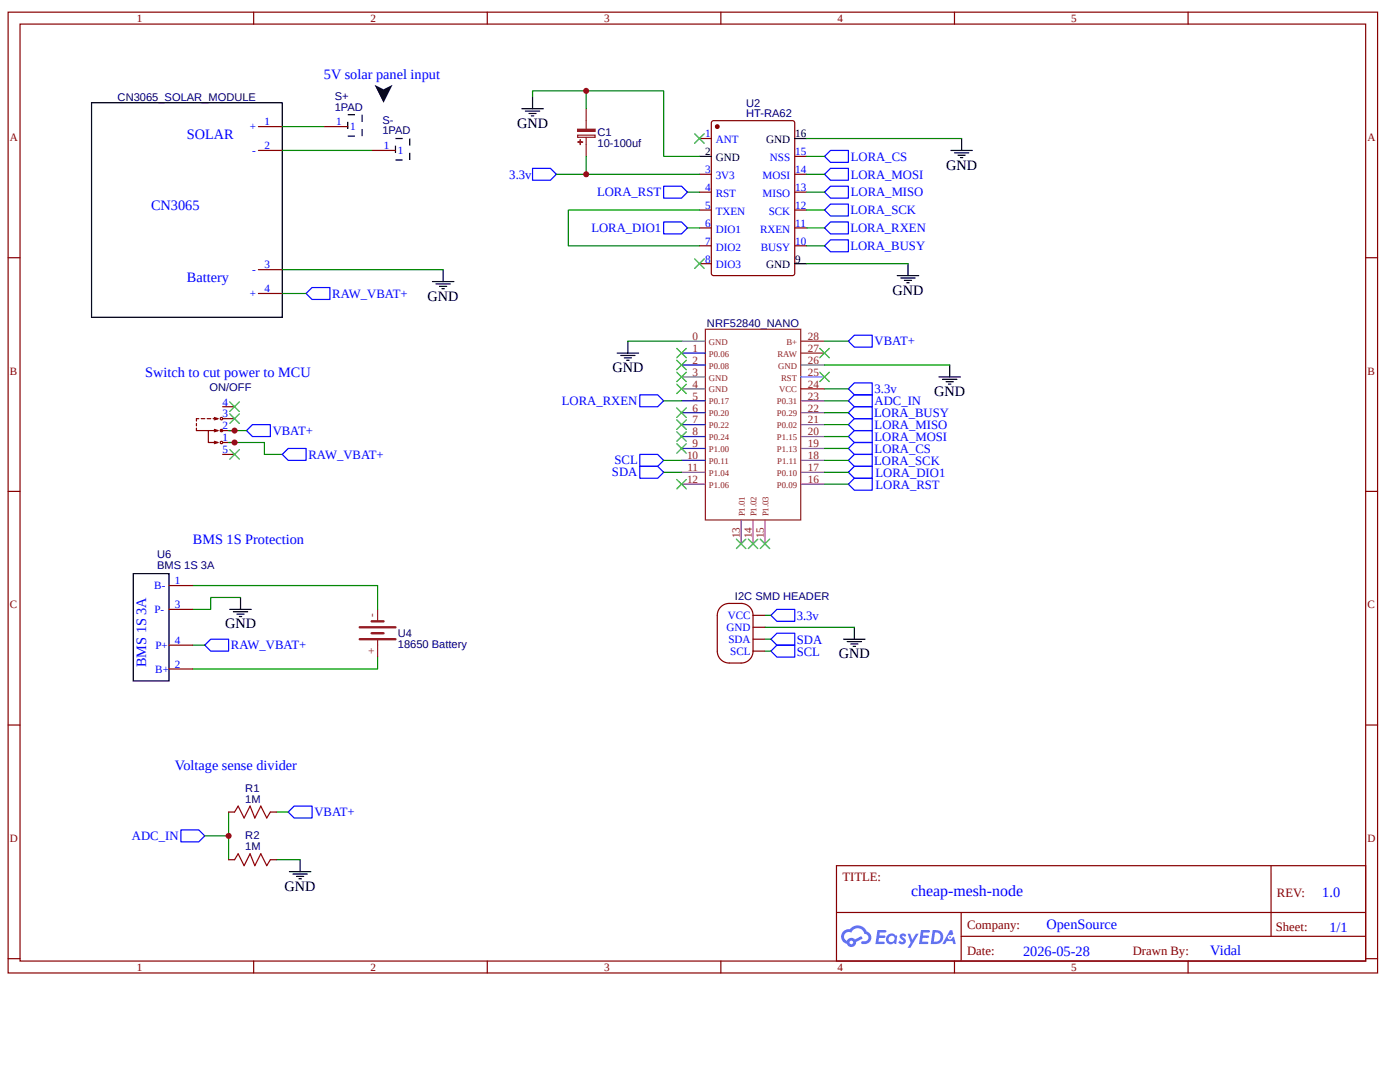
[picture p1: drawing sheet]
<svg xmlns="http://www.w3.org/2000/svg" width="279mm" height="216mm" viewBox="0 0 279 216" stroke-linecap="round" stroke-linejoin="round" font-family="sans-serif">
<g fill="none" stroke="#800" stroke-width=".24">
<path d="M1.6 2.4h273.3v191.7h-273.3zM4 4.8h268.5v187h-268.5zM50.6 2.4v2.4M97.2 2.4v2.4M143.9 2.4v2.4M190.5 2.4v2.4M237.1 2.4v2.4M1.6 51.4h2.4M272.5 51.4h2.4M1.6 98h2.4M272.5 98h2.4M1.6 144.7h2.4"/>
<path d="M272.5 144.7h2.4M166.9 172.7h105.6v19.1h-105.6zM253.7 172.8v14M1.6 191.3h2.4M50.6 191.8v2.3M97.2 191.8v2.3M143.9 191.8v2.3M167 182.1h105.5M190.5 191.8v2.3M191.8 186.8h80.7M191.8 182.1v9.5M237.1 191.8v2.3"/>
<path d="M272.5 191.3h2.4"/>
</g>
<g fill="#58f">
<path d="M179.7 186.4l.5-.1h.4l.3 .3-.3 .4a.31 .31 0 0 0-.2-.3 .31 .31 0 0 0-.4 .1l.1 .1a.8 .8 0 0 1 .6 .6 .8 .8 0 0 1-.2 .8l-.7 .1-.5-.4 .3-.3 .5 .3 .2-.3a1.11 1.11 0 0 1-.7-1.2z"/>
<path d="M181.1 186.3h.5l.5 1.2 .7-1.2h.6l-1.7 2.8h-.6l.6-1z"/>
<path d="M175.1 185.6l1.7 .1 .1 .1-.2 .3h-1.1l-.1 .6h1l.2 .2-.2 .3h-1.1l-.1 .7h1l.2 .1v.3l-1.8 .1z"/>
<path d="M183.8 185.6l1.7 .1 .1 .1-.2 .3h-1.1l-.1 .6h1l.2 .2-.2 .3-1.1-.1-.1 .8h1l.2 .1v.3l-1.8 .1z"/>
<path d="M189.6 185.6h.4l.3 .8-.4 .2a.46 .46 0 0 0-.7 .2 .46 .46 0 0 0 .3 .7 .46 .46 0 0 0 .6-.4l.3-.2 .4 1.5h-.6l-.1-.6h-1.2l-.3 .6h-.6z"/>
<path d="M186.1 185.6l-.4 2.8h.9a1.42 1.42 0 0 0 1.7-1.4 1.42 1.42 0 0 0-1.7-1.4zM186.6 186.1a.96 .96 0 0 1 1.1 1.1 .96 .96 0 0 1-1.3 .7z"/>
<path d="M177.2 186.5a1.04 1.04 0 0 0-.2 1.5 1.04 1.04 0 0 0 1.4 .2l.5 .2 .2-1.6-.4-.2a.94 .94 0 0 0-1.5-.1zM177.3 187.4a.62 .62 0 0 1 1.2 0 .62 .62 0 0 1-1.2 0z"/>
<path d="M168.3 185.8a1.48 1.48 0 0 0 .7 2.5 .95 .95 0 0 0 1.1 .7 .95 .95 0 0 0 .7-1l1.4-.7-.3-.5-1.3 .6a.96 .96 0 0 0-1.6 .3 .93 .93 0 0 1-.4-1.3 .93 .93 0 0 1 1.3-.3 1.4 1.4 0 0 1 1.4-.9 1.4 1.4 0 0 1 1.3 1.2 .77 .77 0 0 1 .7 .9 .77 .77 0 0 1-1.2 .5l-.2 .1v.3a1.31 1.31 0 0 0 1.8-.6 1.31 1.31 0 0 0-.7-1.7 2.06 2.06 0 0 0-3.5-.5l-.7 .1zM169.5 188.1a.4 .4 0 0 1 .8 0 .4 .4 0 0 1-.8 0z"/>
<circle cx="189.6" cy="187" r=".18"/>
</g>
<path d="M140.8 65.7h19v38.1h-19zM159.8 70.5h4.8M159.8 68.1h4.8" fill="none" stroke="#8d2323" stroke-width=".24"/>
<path d="M136 75.2h4.8M136 77.6h4.8M136 68.1h4.8M159.8 72.8h4.8" fill="none" stroke="#666" stroke-width=".24"/>
<path d="M159.8 75.2h4.8" fill="none" stroke="#0cf" stroke-width=".24"/>
<path d="M159.8 77.6h4.8" fill="none" stroke="#900" stroke-width=".24"/>
<g fill="none" stroke="#909" stroke-width=".24">
<path d="M159.8 80h4.8M136 96.6h4.8M136 94.2h4.8M159.8 87.1h4.8M159.8 89.5h4.8M159.8 82.3h4.8M159.8 91.9h4.8M159.8 84.7h4.8M159.8 96.6h4.8M159.8 94.2h4.8M147.9 103.8v4.7M150.3 103.8v4.7"/>
<path d="M152.7 103.8v4.7"/>
</g>
<path d="M136 72.8h4.8M136 80h4.8M136 70.5h4.8M136 82.3h4.8M136 84.7h4.8M136 87.1h4.8M136 89.5h4.8M136 91.9h4.8" fill="none" stroke="#009" stroke-width=".24"/>
<path d="M142.1 24.2l.3-.1h15.7l.5 .3v30.1l-.3 .5h-15.9l-.4-.3v-30.2z" fill="none" stroke="#800" stroke-width=".24"/>
<circle cx="143.1" cy="25.3" r=".36" fill="#800"/>
<g fill="none" stroke="#800" stroke-width=".24">
<path d="M51.6 25.3h4.7M51.6 30h4.7M64.7 25.3h4.7M74.2 30h4.7M139.6 38.3h2.4M139.6 34.8h2.4M139.6 27.6h2.4M158.6 38.3h2.4M158.6 34.8h2.4M158.6 31.2h2.4M51.6 53.8h4.7M51.6 58.6h4.7"/>
<path d="M139.6 45.5h2.4M139.6 49h2.4M139.6 52.6h2.4M139.6 41.9h2.4M158.6 45.5h2.4M158.6 49h2.4M158.6 41.9h2.4M39.2 84.5v.5M39.2 85.4v.5h2.4M39.7 83.5h-.5v.5M40.2 83.5h.7M41.3 83.5h.8"/>
<path d="M42.5 83.5h1M42.8 83.3l.7 .2M42.8 85.7l.7 .2M42.8 88.1l.7 .2M43.5 85.9h-1.9v2.4h1.9M43.5 83.5l-.7 .3M43.5 85.9l-.7 .3M43.5 88.3l-.7 .2M44 85.9h2.8M44.4 90.7h2.4M44.4 83.5h2.4M44.4 88.3h2.4"/>
<path d="M44.4 81.2h2.4M150.3 122.8a2.38 2.38 0 0 0-2.4-2.4h-2.4a2.38 2.38 0 0 0-2.4 2.4v7.1a2.38 2.38 0 0 0 2.4 2.4h2.4a2.38 2.38 0 0 0 2.4-2.4M150.3 122.8h2.4M150.3 125.2h2.4M150.3 127.5h2.4M150.3 129.9h2.4M150.3 122.8v7.1"/>
<circle cx="143.1" cy="25.3" r=".36"/>
<circle cx="44.2" cy="88.3" r=".24"/>
<circle cx="44.2" cy="83.5" r=".24"/>
<circle cx="44.2" cy="85.9" r=".24"/>
</g>
<g fill="none" stroke="#000" stroke-width=".24">
<path d="M106.3 19.3v2.4M18.3 20.5h38v42.8h-38zM104.1 21.7h4.3M104.9 22.2h2.8M105.6 22.6h1.4M106 23.1h.5M139.6 31.2h2.4M158.6 27.6h2.4M189.8 30h4.3M190.5 30.5h2.8M191.2 31h1.4M191.7 31.4h.4"/>
<path d="M191.9 27.6v2.4M86.3 56.2h4.3M87 56.7h2.9M87.7 57.1h1.5M88.2 57.6h.5M88.4 53.8v2.4M158.6 52.6h2.4M179.1 55h4.2M179.8 55.5h2.8M180.5 55.9h1.4M181 56.4h.4M181.2 52.6v2.4"/>
<path d="M123.2 70.5h4.2M123.9 70.9h2.8M124.6 71.4h1.4M125.1 71.9h.4M125.3 68.1v2.4M168.4 127.5h4.2M169.1 128h2.8M169.8 128.5h1.4M170.3 129h.4M170.5 125.2v2.3M57.8 173.9h4.2M58.5 174.4h2.8"/>
<path d="M59.2 174.9h1.4M59.7 175.4h.4M59.9 171.5v2.4"/>
</g>
<g fill="none" stroke="#080" stroke-width=".24">
<path d="M106.3 19.3v-1.2h26.1v13.1h7.2M56.3 25.3h8.4M56.3 30h17.9M111 34.8h28.6M137.2 38.3h2.4M161 27.6h30.9M161 34.8h3.6M161 38.3h3.6M161 31.2h3.6M56.3 58.6h4.8M56.3 53.8h32.1M137.2 45.5h2.4"/>
<path d="M139.6 41.9h-26.2v7.1h26.2M161 52.6h20.2M161 45.5h3.6M161 49h3.6M161 41.9h3.6M125.3 68.1h10.7M164.6 77.6h4.7M164.6 68.1h4.7M45.6 88.3h7.2v2.4h3.5M45.6 85.9h3.6M152.7 122.8h1.2M152.7 125.2h17.8"/>
<path d="M152.7 127.5h1.2M152.7 129.9h1.2M40.9 166.8h4.7M45.6 162v9.5M55.1 162h2.4M55.1 171.5h4.8"/>
</g>
<g fill="none" stroke="#00f" stroke-width=".24">
<path d="M106.3 33.6h3.5l1.2 1.2-1.2 1.2h-3.5zM132.4 37.2h3.6l1.2 1.1-1.2 1.2h-3.6zM164.6 38.3l1.1-1.1h3.6v2.3h-3.6zM164.6 34.8l1.1-1.2h3.6v2.4h-3.6zM164.6 31.2l1.1-1.2h3.6v2.4h-3.6zM61.1 58.6l1.2-1.2h3.5v2.4h-3.5zM132.4 44.3h3.6l1.2 1.2-1.2 1.2h-3.6zM164.6 49l1.1-1.1h3.6v2.3h-3.6zM164.6 45.5l1.1-1.2h3.6v2.4h-3.6zM164.6 41.9l1.1-1.2h3.6v2.4h-3.6zM169.3 77.6l1.2-1.2h3.6v2.4h-3.6zM170.5 66.9h3.6v2.4h-3.6l-1.2-1.2z"/>
<path d="M49.2 85.9l1.2-1.2h3.5v2.4h-3.5zM127.7 93.1h3.6l1.1 1.1-1.1 1.2h-3.6zM127.7 90.7h3.6l1.1 1.2-1.1 1.2h-3.6zM153.9 122.8l1.1-1.2h3.6v2.4h-3.6zM153.9 127.5l1.1-1.1h3.6v2.3h-3.6zM153.9 129.9l1.1-1.2h3.6v2.4h-3.6zM36.1 165.6h3.6l1.2 1.2-1.2 1.2h-3.6zM57.5 162l1.2-1.2h3.6v2.4h-3.6z"/>
</g>
<g fill="#000">
<path d="M74.8 16.9l1.7 .9 1.8-.9-1.8 3.6z"/>
<path d="M72.1 22.9h.3v1.4h-.3zM72.1 25.7h.3v1.5h-.3zM69.4 27h1.4v.3h-1.4zM69.3 24.3h.2v1.4h-.2zM69.4 22.8h1.4v.2h-1.4z"/>
<path d="M81.7 27.6h.2v1.5h-.2zM81.7 30.5h.2v1.4h-.2zM78.9 31.8h1.5v.2h-1.5zM78.8 29.1h.2v1.4h-.2zM78.9 27.5h1.5v.3h-1.5z"/>
<path d="M138.6 26.7l1.9 1.9zM140.5 26.7l-1.9 1.9z"/>
<path d="M138.6 51.7l1.9 1.9zM138.6 53.6l1.9-1.9z"/>
<path d="M147 107.6l1.9 1.9zM148.9 107.6l-1.9 1.9z"/>
<path d="M149.3 107.6l1.9 1.9zM151.2 107.6l-1.9 1.9z"/>
</g>
<path d="M71.8 127.5h7.1M71.8 125.2h7.1M74.2 126.4h2.3M74.2 124h2.3" fill="none" stroke="#8d2323" stroke-width=".48"/>
<path d="M115.3 25.8h3.5v.4h-3.5zM115.3 27h3.5v.4h-3.5zM117 21.7v4M117 27.4v3.8M75.4 121.6v2.4M75.4 127.8v3.3" fill="none" stroke="#8d2323" stroke-width=".24"/>
<path d="M138.6 26.7l1.9 1.9M140.5 26.7l-1.9 1.9M138.6 51.7l1.9 1.9M140.5 51.7l-1.9 1.9M147 107.6l1.9 1.9M148.9 107.6l-1.9 1.9M149.3 107.6l1.9 1.9M151.2 107.6l-1.9 1.9" fill="none" stroke="#3c3" stroke-width=".24"/>
<path d="M115.3 26h3.5" fill="none" stroke="#8d2323" stroke-width=".43"/>
<path d="M115.3 28.3l1 .1z" fill="#8d2323"/>
<path d="M115.3 28.3l1 .1z" fill="none" stroke="#8d2323" stroke-width=".24"/>
<path d="M115.8 27.9v.9z" fill="#8d2323"/>
<path d="M115.8 27.9v.9z" fill="none" stroke="#8d2323" stroke-width=".24"/>
<g fill="none" stroke="#080" stroke-width=".24">
<path d="M117 18.1v3.6M117 31.2v3.6M132.4 80h3.6M164.6 72.8h24.9M164.6 80h4.7M132.4 94.2h3.6M132.4 91.9h3.6M164.6 82.3h4.7M164.6 96.6h4.7M164.6 94.2h4.7M164.6 91.9h4.7M164.6 89.5h4.7"/>
<path d="M164.6 87.1h4.7M164.6 84.7h4.7M38.5 116.8h36.9v4.8M48 119.2h-5.9v2.4h-3.6M38.5 128.7h2.4M75.4 131.1v2.4h-36.9"/>
</g>
<path d="M127.7 78.8h3.6l1.1 1.2-1.1 1.2h-3.6zM170.5 78.8h3.6v2.4h-3.6l-1.2-1.2zM56.3 90.7l1.2-1.2h3.6v2.4h-3.6zM169.3 82.3l1.2-1.1h3.6v2.3h-3.6zM169.3 87.1l1.2-1.2h3.6v2.4h-3.6zM169.3 89.5l1.2-1.2h3.6v2.4h-3.6zM169.3 91.9l1.2-1.2h3.6v2.4h-3.6zM169.3 96.6l1.2-1.2h3.6v2.4h-3.6zM170.5 83.5h3.6v2.4h-3.6l-1.2-1.2zM170.5 93.1h3.6v2.3h-3.6l-1.2-1.2zM40.9 128.7l1.2-1.2h3.5v2.4h-3.5z" fill="none" stroke="#00f" stroke-width=".24"/>
<path d="M187.4 75.2h4.3M188.1 75.7h2.9M188.8 76.2h1.4M189.3 76.6h.5M189.5 72.8v2.4M26.6 114.5h7.1v21.4h-7.1zM48 119.2v2.4M45.9 121.6h4.2M46.6 122.1h2.8M47.3 122.5h1.4M47.8 123h.4" fill="none" stroke="#000" stroke-width=".24"/>
<path d="M46.8 162l.7-1.2 1.2 2.4 1.2-2.4 1 2.4 1.1-2.4 1.2 2.4 .7-1.2M46.8 171.5l.7-1.1 1.2 2.3 1.2-2.3 1 2.3 1.1-2.3 1.2 2.3 .7-1.2" fill="none" stroke="#a00000" stroke-width=".24"/>
<path d="M33.7 116.8h4.8M33.7 121.6h4.8M33.7 128.7h4.8M33.7 133.5h4.8M45.6 162h1.2M45.6 171.5h1.2M53.9 162h1.2M53.9 171.5h1.2" fill="none" stroke="#800" stroke-width=".24"/>
<g fill="#000">
<path d="M135.1 74.3l1.9 1.9zM137 74.3l-1.9 1.9z"/>
<path d="M135.1 76.6l1.9 1.9zM137 76.6l-1.9 1.9z"/>
<path d="M135.1 69.5l1.9 1.9zM137 69.5l-1.9 1.9z"/>
<path d="M135.1 71.9l1.9 1.9zM137 71.9l-1.9 1.9z"/>
<path d="M163.6 69.5l1.9 1.9zM165.5 69.5l-1.9 1.9z"/>
<path d="M163.6 74.3l1.9 1.9zM165.5 74.3l-1.9 1.9z"/>
<path d="M45.9 80.2l1.9 1.9zM47.8 80.2l-1.9 1.9z"/>
<path d="M45.9 82.6l1.9 1.9zM47.8 82.6l-1.9 1.9z"/>
<path d="M45.9 89.7l1.9 1.9zM47.8 89.7l-1.9 1.9z"/>
<path d="M135.1 95.7l1.9 1.9zM137 95.7l-1.9 1.9z"/>
<path d="M135.1 81.4l1.9 1.9zM137 81.4l-1.9 1.9z"/>
<path d="M135.1 83.8l1.9 1.9zM137 83.8l-1.9 1.9z"/>
<path d="M135.1 86.2l1.9 1.9zM137 86.2l-1.9 1.9z"/>
<path d="M135.1 88.5l1.9 1.9zM137 88.5l-1.9 1.9z"/>
<path d="M151.7 107.6l1.9 1.9zM153.6 107.6l-1.9 1.9z"/>
</g>
<g fill="none" stroke="#3c3" stroke-width=".24">
<path d="M135.1 74.3l1.9 1.9M135.1 76.6l1.9 1.9M135.1 69.5l1.9 1.9M135.1 71.9l1.9 1.9M137 74.3l-1.9 1.9M137 76.6l-1.9 1.9M137 69.5l-1.9 1.9M137 71.9l-1.9 1.9M163.6 69.5l1.9 1.9M163.6 74.3l1.9 1.9M165.5 69.5l-1.9 1.9M165.5 74.3l-1.9 1.9"/>
<path d="M45.9 80.2l1.9 1.9M45.9 82.6l1.9 1.9M45.9 89.7l1.9 1.9M47.8 80.2l-1.9 1.9M47.8 82.6l-1.9 1.9M47.8 89.7l-1.9 1.9M135.1 95.7l1.9 1.9M135.1 81.4l1.9 1.9M135.1 83.8l1.9 1.9M135.1 86.2l1.9 1.9M135.1 88.5l1.9 1.9M137 95.7l-1.9 1.9"/>
<path d="M137 81.4l-1.9 1.9M137 83.8l-1.9 1.9M137 86.2l-1.9 1.9M137 88.5l-1.9 1.9M151.7 107.6l1.9 1.9M153.6 107.6l-1.9 1.9"/>
</g>
<g fill="#c00">
<circle cx="46.8" cy="85.9" r=".59"/>
<circle cx="46.8" cy="88.3" r=".59"/>
<circle cx="45.6" cy="166.8" r=".59"/>
<circle cx="117" cy="34.8" r=".59"/>
<circle cx="117" cy="18.1" r=".59"/>
</g>
<text font-size="3.2" fill="#00f" x="181.8" y="178.8">cheap-mesh-node</text>
<g font-size="2.9" fill="#00f">
<text x="64.7" y="15.7">5V solar panel input</text>
<text x="37.3" y="27.6">SOLAR</text>
<text x="30.2" y="41.9">CN3065</text>
<text x="37.3" y="56.2">Battery</text>
<text x="29" y="75.2">Switch to cut power to MCU</text>
<text x="38.5" y="108.5">BMS 1S Protection</text>
<text x="29.2" y="133.1" transform="rotate(-90 29.2 133.1)">BMS 1S 3А</text>
<text x="34.9" y="153.7">Voltage sense divider</text>
<text x="263.9" y="179">1.0</text>
<text x="208.9" y="185.4">OpenSource</text>
<text x="265.3" y="185.9">1/1</text>
<text x="204.2" y="190.7">2026-05-28</text>
<text x="241.5" y="190.6">Vidal</text>
</g>
<g font-size="2.9">
<text x="103.2" y="25.5">GND</text>
<text x="188.8" y="33.8">GND</text>
<text x="85.3" y="60">GND</text>
<text x="178.1" y="58.8">GND</text>
<text x="122.2" y="74.3">GND</text>
<text x="186.4" y="79">GND</text>
<text x="44.9" y="125.4">GND</text>
<text x="167.4" y="131.4">GND</text>
<text x="56.8" y="177.7">GND</text>
</g>
<g font-size="2.5" fill="#00f">
<text x="101.6" y="35.6">3.3v</text>
<text x="169.8" y="35.6">LORA_MOSI</text>
<text x="169.8" y="32.1">LORA_CS</text>
<text x="119.1" y="39.2">LORA_RST</text>
<text x="169.8" y="39.2">LORA_MISO</text>
<text x="118" y="46.3">LORA_DIO1</text>
<text x="169.7" y="46.3">LORA_RXEN</text>
<text x="169.7" y="42.8">LORA_SCK</text>
<text x="169.7" y="49.9">LORA_BUSY</text>
<text x="66.3" y="59.4">RAW_VBAT+</text>
<text x="174.5" y="68.9">VBAT+</text>
<text x="112.1" y="80.8">LORA_RXEN</text>
<text x="174.5" y="83.2">LORA_BUSY</text>
<text x="174.5" y="78.4">3.3v</text>
<text x="174.5" y="80.8">ADC_IN</text>
<text x="54.4" y="86.8">VBAT+</text>
<text x="174.5" y="88">LORA_MOSI</text>
<text x="174.5" y="85.6">LORA_MISO</text>
<text x="61.6" y="91.5">RAW_VBAT+</text>
<text x="122.1" y="95">SDA</text>
<text x="122.6" y="92.7">SCL</text>
<text x="174.5" y="92.7">LORA_SCK</text>
<text x="174.5" y="90.3">LORA_CS</text>
<text x="174.7" y="95.1">LORA_DIO1</text>
<text x="174.7" y="97.5">LORA_RST</text>
<text x="159" y="123.7">3.3v</text>
<text x="46.1" y="129.6">RAW_VBAT+</text>
<text x="159" y="130.8">SCL</text>
<text x="159" y="128.5">SDA</text>
<text x="26.3" y="167.7">ADC_IN</text>
<text x="62.7" y="162.9">VBAT+</text>
</g>
<g font-size="2.5" fill="#800">
<text x="168.1" y="175.8">TITLE:</text>
<text x="254.9" y="179">REV:</text>
<text x="193" y="185.4">Company:</text>
<text x="254.6" y="185.8">Sheet:</text>
<text x="193" y="190.6">Date:</text>
<text x="226.1" y="190.6">Drawn By:</text>
</g>
<g font-size="2.2" fill="#800">
<text x="27.3" y="4.5">1</text>
<text x="73.9" y="4.5">2</text>
<text x="120.6" y="4.5">3</text>
<text x="167.2" y="4.5">4</text>
<text x="213.8" y="4.5">5</text>
<text x="2" y="28.1">A</text>
<text x="272.9" y="28.1">A</text>
<text x="2" y="74.7">B</text>
<text x="272.9" y="74.7">B</text>
<text x="2" y="121.4">C</text>
<text x="272.9" y="121.4">C</text>
<text x="2" y="168">D</text>
<text x="272.9" y="168">D</text>
<text x="27.3" y="193.8">1</text>
<text x="73.9" y="193.8">2</text>
<text x="120.6" y="193.8">3</text>
<text x="167.2" y="193.8">4</text>
<text x="213.8" y="193.8">5</text>
</g>
<g font-size="2.2" fill="#000080">
<text x="23.5" y="20.1">CN3065_SOLAR_MODULE</text>
<text x="66.8" y="22.1">1PAD</text>
<text x="66.8" y="19.9">S+</text>
<text x="148.9" y="23.4">HT-RA62</text>
<text x="148.9" y="21.3">U2</text>
<text x="76.3" y="26.8">1PAD</text>
<text x="76.3" y="24.7">S-</text>
<text x="119.2" y="29.4">10-100uf</text>
<text x="119.2" y="27.2">C1</text>
<text x="141.1" y="65.3">NRF52840_NANO</text>
<text x="41.8" y="78">ON/OFF</text>
<text x="31.3" y="113.6">BMS 1S 3А</text>
<text x="31.3" y="111.4">U6</text>
<text x="146.7" y="119.7">I2C SMD HEADER</text>
<text x="79.4" y="129.3">18650 Battery</text>
<text x="79.4" y="127.1">U4</text>
<text x="49" y="160.1">1M</text>
<text x="49" y="158">R1</text>
<text x="49" y="167.5">R2</text>
<text x="49" y="169.6">1M</text>
</g>
<g font-size="2.2" fill="#00f">
<text x="49.8" y="26">+</text>
<text x="52.8" y="25">1</text>
<text x="52.8" y="29.8">2</text>
<text x="67.1" y="25">1</text>
<text x="69.9" y="26">1</text>
<text x="76.6" y="29.8">1</text>
<text x="140.7" y="27.4">1</text>
<text x="142.8" y="28.6">ANT</text>
<text x="50.4" y="30.7">-</text>
<text x="79.4" y="30.7">1</text>
<text x="140.7" y="34.5">3</text>
<text x="142.8" y="35.7">3V3</text>
<text x="152.2" y="35.7">MOSI</text>
<text x="153.7" y="32.2">NSS</text>
<text x="158.7" y="34.5">14</text>
<text x="158.7" y="31">15</text>
<text x="140.7" y="38.1">4</text>
<text x="140.7" y="41.7">5</text>
<text x="142.8" y="39.3">RST</text>
<text x="152.2" y="39.3">MISO</text>
<text x="158.7" y="38.1">13</text>
<text x="158.7" y="41.7">12</text>
<text x="140.7" y="45.2">6</text>
<text x="142.8" y="46.4">DIO1</text>
<text x="142.8" y="42.9">TXEN</text>
<text x="151.7" y="46.4">RXEN</text>
<text x="153.4" y="42.9">SCK</text>
<text x="158.7" y="45.2">11</text>
<text x="52.8" y="53.6">3</text>
<text x="140.7" y="48.8">7</text>
<text x="140.7" y="52.4">8</text>
<text x="142.8" y="50">DIO2</text>
<text x="142.8" y="53.6">DIO3</text>
<text x="151.8" y="50">BUSY</text>
<text x="158.7" y="48.8">10</text>
<text x="49.8" y="59.3">+</text>
<text x="50.4" y="54.5">-</text>
<text x="52.8" y="58.3">4</text>
<text x="44.4" y="83.3">3</text>
<text x="44.4" y="80.9">4</text>
<text x="44.4" y="85.7">2</text>
<text x="44.4" y="88.1">1</text>
<text x="44.4" y="90.4">5</text>
<text x="30.8" y="117.6">B-</text>
<text x="34.9" y="116.6">1</text>
<text x="30.8" y="122.3">P-</text>
<text x="34.9" y="121.4">3</text>
<text x="145" y="125.9">GND</text>
<text x="145.2" y="123.5">VCC</text>
<text x="31" y="129.5">P+</text>
<text x="34.9" y="128.5">4</text>
<text x="145.4" y="128.3">SDA</text>
<text x="145.7" y="130.6">SCL</text>
<text x="31" y="134.2">B+</text>
<text x="34.9" y="133.3">2</text>
</g>
<g font-size="2.2">
<text x="152.9" y="28.6">GND</text>
<text x="158.7" y="27.4">16</text>
<text x="140.7" y="31">2</text>
<text x="142.8" y="32.2">GND</text>
<text x="152.9" y="53.6">GND</text>
<text x="158.7" y="52.4">9</text>
</g>
<g font-size="2.2" fill="#8d2323">
<text x="138.2" y="67.8">0</text>
<text x="138.2" y="70.2">1</text>
<text x="161.2" y="70.2">27</text>
<text x="161.2" y="67.8">28</text>
<text x="138.2" y="72.6">2</text>
<text x="138.2" y="75">3</text>
<text x="138.2" y="77.4">4</text>
<text x="161.2" y="72.6">26</text>
<text x="161.2" y="75">25</text>
<text x="161.2" y="77.4">24</text>
<text x="138.2" y="79.7">5</text>
<text x="138.2" y="82.1">6</text>
<text x="161.2" y="79.7">23</text>
<text x="161.2" y="82.1">22</text>
<text x="138.2" y="84.5">7</text>
<text x="138.2" y="86.9">8</text>
<text x="138.2" y="89.3">9</text>
<text x="161.2" y="86.9">20</text>
<text x="161.2" y="89.3">19</text>
<text x="161.2" y="84.5">21</text>
<text x="137.1" y="91.6">10</text>
<text x="137.2" y="94">11</text>
<text x="161.2" y="91.6">18</text>
<text x="161.2" y="94">17</text>
<text x="137.1" y="96.4">12</text>
<text x="161.2" y="96.4">16</text>
<text x="147.7" y="107.4" transform="rotate(-90 147.7 107.4)">13</text>
<text x="150.1" y="107.4" transform="rotate(-90 150.1 107.4)">14</text>
<text x="152.4" y="107.4" transform="rotate(-90 152.4 107.4)">15</text>
<text x="74.9" y="123.1" transform="rotate(-90 74.9 123.1)">-</text>
<text x="74.9" y="130.4" transform="rotate(-90 74.9 130.4)">+</text>
</g>
<g font-size="1.7" fill="#8d2323">
<text x="141.5" y="68.8">GND</text>
<text x="141.5" y="71.2">P0.06</text>
<text x="155.2" y="71.2">RAW</text>
<text x="156.9" y="68.8">B+</text>
<text x="141.5" y="73.6">P0.08</text>
<text x="141.5" y="75.9">GND</text>
<text x="155.3" y="73.6">GND</text>
<text x="155.9" y="75.9">RST</text>
<text x="141.5" y="78.3">GND</text>
<text x="141.5" y="80.7">P0.17</text>
<text x="141.5" y="83.1">P0.20</text>
<text x="155.1" y="80.7">P0.31</text>
<text x="155.1" y="83.1">P0.29</text>
<text x="155.5" y="78.3">VCC</text>
<text x="141.5" y="85.4">P0.22</text>
<text x="141.5" y="87.8">P0.24</text>
<text x="155.1" y="87.8">P1.15</text>
<text x="155.1" y="85.4">P0.02</text>
<text x="141.5" y="95">P1.04</text>
<text x="141.5" y="90.2">P1.00</text>
<text x="141.5" y="92.6">P0.11</text>
<text x="155.1" y="90.2">P1.13</text>
<text x="155.1" y="95">P0.10</text>
<text x="155.1" y="92.6">P1.11</text>
<text x="141.5" y="97.3">P1.06</text>
<text x="155.1" y="97.3">P0.09</text>
<text x="148.6" y="103" transform="rotate(-90 148.6 103)">P1.01</text>
<text x="151" y="103" transform="rotate(-90 151 103)">P1.02</text>
<text x="153.4" y="103" transform="rotate(-90 153.4 103)">P1.03</text>
</g>
</svg>
